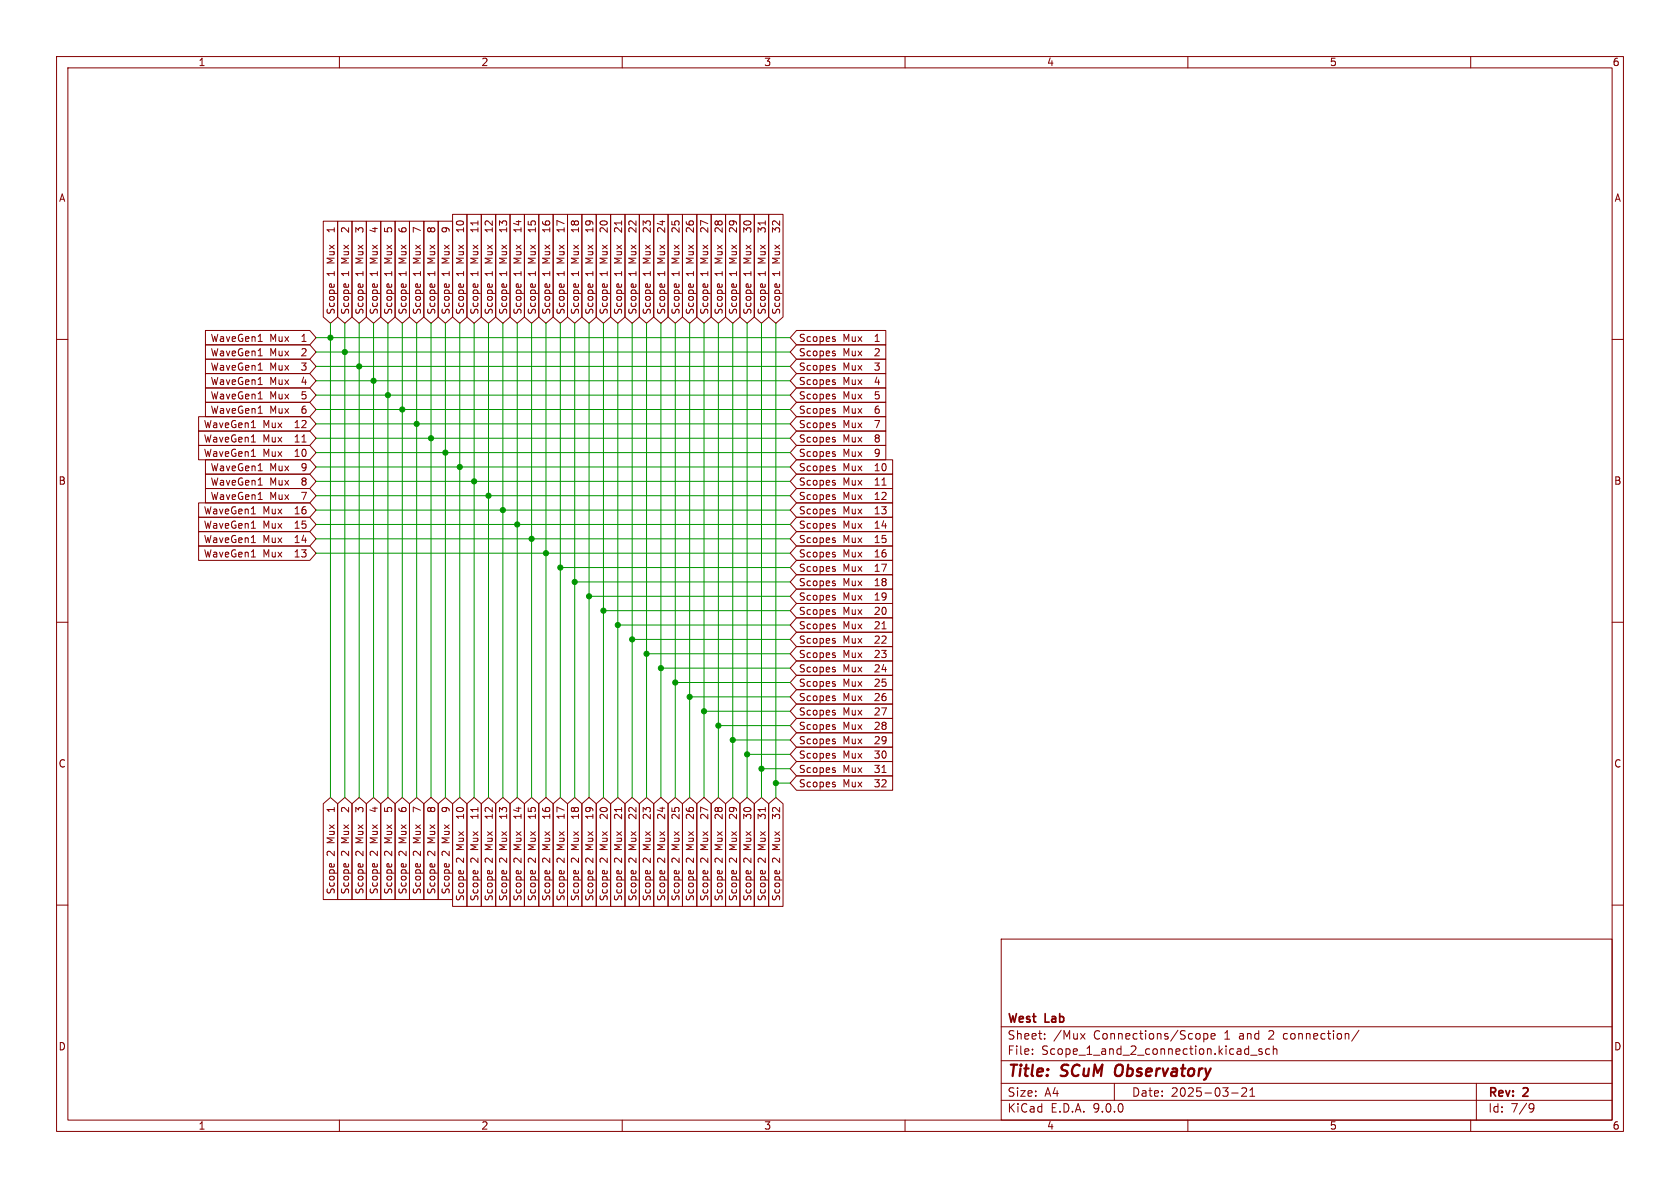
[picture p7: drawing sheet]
<svg xmlns="http://www.w3.org/2000/svg" width="297mm" height="210mm" viewBox="0 0 297 210" stroke-linecap="round" stroke-linejoin="round" font-family="sans-serif">
<g fill="none" stroke="#840000" stroke-width=".18">
<path d="M10 10h277v190h-277zM12 12h273v186h-273zM60 10v2M110 10v2M160 10v2M210 10v2M260 10v2M57.1 39.1h2.6v16.9l-1.3 1.2-1.3-1.2zM59.7 39.1h2.5v16.9l-1.2 1.2-1.3-1.2zM62.2 39.1h2.6v16.9l-1.3 1.2-1.3-1.2zM64.8 39.1h2.5v16.9l-1.3 1.2-1.2-1.2zM67.3 39.1h2.6v16.9l-1.3 1.2-1.3-1.2z"/>
<path d="M69.8 39.1h2.6v16.9l-1.3 1.2-1.3-1.2zM72.4 39.1h2.5v16.9l-1.2 1.2-1.3-1.2zM74.9 39.1h2.6v16.9l-1.3 1.2-1.3-1.2zM77.5 39.1h2.5v16.9l-1.3 1.2-1.2-1.2zM80 37.9h2.6v18.1l-1.3 1.2-1.3-1.2zM82.5 37.9h2.6v18.1l-1.3 1.2-1.3-1.2zM85.1 37.9h2.5v18.1l-1.2 1.2-1.3-1.2zM87.6 37.9h2.6v18.1l-1.3 1.2-1.3-1.2zM90.2 37.9h2.5v18.1l-1.3 1.2-1.2-1.2zM92.7 37.9h2.6v18.1l-1.3 1.2-1.3-1.2zM95.2 37.9h2.6v18.1l-1.3 1.2-1.3-1.2zM97.8 37.9h2.5v18.1l-1.2 1.2-1.3-1.2z"/>
<path d="M100.3 37.9h2.6v18.1l-1.3 1.2-1.3-1.2zM102.9 37.9h2.5v18.1l-1.3 1.2-1.2-1.2zM105.4 37.9h2.6v18.1l-1.3 1.2-1.3-1.2zM107.9 37.9h2.6v18.1l-1.3 1.2-1.3-1.2zM110.5 37.9h2.5v18.1l-1.2 1.2-1.3-1.2zM113 37.9h2.6v18.1l-1.3 1.2-1.3-1.2zM115.6 37.9h2.5v18.1l-1.3 1.2-1.2-1.2zM118.1 37.9h2.6v18.1l-1.3 1.2-1.3-1.2zM120.6 37.9h2.6v18.1l-1.3 1.2-1.3-1.2zM123.2 37.9h2.5v18.1l-1.2 1.2-1.3-1.2zM125.7 37.9h2.6v18.1l-1.3 1.2-1.3-1.2zM128.3 37.9h2.5v18.1l-1.3 1.2-1.2-1.2z"/>
<path d="M130.8 37.9h2.6v18.1l-1.3 1.2-1.3-1.2zM133.3 37.9h2.6v18.1l-1.3 1.2-1.3-1.2zM135.9 37.9h2.5v18.1l-1.2 1.2-1.3-1.2zM36.3 58.4h18.5l1.1 1.3-1.1 1.3h-18.5zM58.1 40.9l.1 .1M59.1 40.3v.7M81 40.9v.1M82 40.3v.7M83.5 40.9l.1 .1M84.5 40.3v.7M86.1 40.9v.1M87 40.3v.7"/>
<path d="M88.6 40.9l.1 .1M89.6 40.3v.7M91.1 40.9l.1 .1M92.1 40.3v.7M93.7 40.9v.1M94.7 40.3v.7M96.2 40.9l.1 .1M97.2 40.3v.7M98.8 40.9v.1M99.7 40.3v.7M101.3 40.9l.1 .1M102.3 40.3v.7"/>
<path d="M103.8 40.9l.1 .1M104.8 40.3v.7M140.8 58.4h15.8v2.6h-15.8l-1.1-1.3zM147.5 59.9l.2 .2-.2 .3M147.5 59.5l.1 .1M10 60h2M35.1 73.7h19.7l1.1 1.2-1.1 1.3h-19.7zM35.1 78.7h19.7l1.1 1.3-1.1 1.3h-19.7zM35.1 76.2h19.7l1.1 1.3-1.1 1.2h-19.7zM36.3 63.5h18.5l1.1 1.3-1.1 1.2h-18.5zM36.3 71.1h18.5l1.1 1.3-1.1 1.3h-18.5zM36.3 66h18.5l1.1 1.3-1.1 1.3h-18.5z"/>
<path d="M36.3 68.6h18.5l1.1 1.3-1.1 1.2h-18.5zM36.3 61h18.5l1.1 1.2-1.1 1.3h-18.5zM44.4 75.6h.8M44.4 78.1h.8M45.6 65.4h.8M45.6 73.1h.8M45.6 68h.8M45.6 60.4h.8M45.6 70.5h.8M45.6 62.9h.8M140.8 73.7h15.8v2.5h-15.8l-1.1-1.3zM140.8 78.7h15.8v2.6h-15.8l-1.1-1.3z"/>
<path d="M140.8 71.1h15.8v2.6h-15.8l-1.1-1.3zM140.8 76.2h15.8v2.5h-15.8l-1.1-1.2zM140.8 63.5h15.8v2.5h-15.8l-1.1-1.2zM140.8 61h15.8v2.5h-15.8l-1.1-1.3zM140.8 68.6h15.8v2.5h-15.8l-1.1-1.2zM140.8 66h15.8v2.6h-15.8l-1.1-1.3zM147.5 62.5l.2 .2-.2 .2M147.5 65l.2 .2-.2 .2M147.5 67.6l.2 .1-.2 .3M147.5 70.1l.2 .2-.2 .2M147.5 72.6l.2 .2-.2 .3M147.5 75.2l.2 .2-.2 .2"/>
<path d="M147.5 77.7l.2 .2-.2 .2M147.5 74.8h.1M147.5 79.8l.1 .1M147.5 72.2l.1 .1M147.5 77.3l.1 .1M147.5 64.6l.1 .1M147.5 62.1h.1M147.5 69.7h.1M147.5 67.1l.1 .1M285 60h2M35.1 94h19.7l1.1 1.3-1.1 1.2h-19.7zM35.1 96.5h19.7l1.1 1.3-1.1 1.3h-19.7z"/>
<path d="M35.1 88.9h19.7l1.1 1.3-1.1 1.2h-19.7zM35.1 91.4h19.7l1.1 1.3-1.1 1.3h-19.7zM36.3 83.8h18.5l1.1 1.3-1.1 1.3h-18.5zM36.3 81.3h18.5l1.1 1.3-1.1 1.2h-18.5zM36.3 86.4h18.5l1.1 1.2-1.1 1.3h-18.5zM44.4 95.9h.8M44.4 98.5h.8M44.4 90.8h.8M44.4 80.7h.8M44.4 93.4h.8M45.6 85.8h.8M45.6 83.2h.8"/>
<path d="M45.6 88.3h.8M140.8 91.4h17v2.6h-17l-1.1-1.3zM140.8 81.3h17v2.5h-17l-1.1-1.2zM140.8 99.1h17v2.5h-17l-1.1-1.3zM140.8 96.5h17v2.6h-17l-1.1-1.3zM140.8 83.8h17v2.6h-17l-1.1-1.3zM140.8 88.9h17v2.5h-17l-1.1-1.2zM140.8 94h17v2.5h-17l-1.1-1.2zM140.8 86.4h17v2.5h-17l-1.1-1.3zM147.5 80.3l.2 .1-.2 .3M147.5 82.8l.2 .2-.2 .2M147.5 85.3l.2 .2-.2 .3"/>
<path d="M147.5 87.9l.2 .2-.2 .2M147.5 90.4l.2 .2-.2 .2M147.5 93l.2 .1-.2 .3M147.5 95.5l.2 .2-.2 .2M147.5 98l.2 .2-.2 .3M147.5 92.5l.1 .1M147.5 82.4h.1M147.5 97.6l.1 .1M147.5 84.9l.1 .1M147.5 90l.1 .1M147.5 95.1h.1M147.5 87.5h.1"/>
<path d="M10 110h2M140.8 111.8h17v2.5h-17l-1.1-1.3zM140.8 106.7h17v2.5h-17l-1.1-1.2zM140.8 109.2h17v2.6h-17l-1.1-1.3zM140.8 114.3h17v2.5h-17l-1.1-1.2zM140.8 119.4h17v2.5h-17l-1.1-1.2zM140.8 116.8h17v2.6h-17l-1.1-1.3zM140.8 101.6h17v2.5h-17l-1.1-1.2zM140.8 104.1h17v2.6h-17l-1.1-1.3zM147.5 100.6l.2 .2-.2 .2M147.5 103.1l.2 .2-.2 .2M147.5 105.7l.2 .1-.2 .3"/>
<path d="M147.5 108.2l.2 .2-.2 .2M147.5 110.7l.2 .2-.2 .3M147.5 113.3l.2 .2-.2 .2M147.5 115.8l.2 .2-.2 .2M147.5 118.4l.2 .1-.2 .3M147.5 112.9h.1M147.5 107.8h.1M147.5 110.3l.1 .1M147.5 115.4l.1 .1M147.5 117.9l.1 .1M147.5 100.2h.1M147.5 102.7l.1 .1"/>
<path d="M147.5 105.2l.1 .1M285 110h2M140.8 137.2h17v2.5h-17l-1.1-1.3zM140.8 121.9h17v2.6h-17l-1.1-1.3zM140.8 127h17v2.5h-17l-1.1-1.2zM140.8 124.5h17v2.5h-17l-1.1-1.3zM140.8 134.6h17v2.6h-17l-1.1-1.3zM140.8 132.1h17v2.5h-17l-1.1-1.2zM140.8 129.5h17v2.6h-17l-1.1-1.3zM147.5 138.7l.2 .2-.2 .2M147.5 120.9l.2 .2-.2 .2M147.5 123.4l.2 .2-.2 .3"/>
<path d="M147.5 126l.2 .2-.2 .2M147.5 128.5l.2 .2-.2 .2M147.5 131.1l.2 .1-.2 .3M147.5 133.6l.2 .2-.2 .2M147.5 136.1l.2 .2-.2 .3M147.5 138.3h.1M147.5 120.5h.1M147.5 123l.1 .1M147.5 128.1l.1 .1M147.5 125.6h.1M147.5 135.7l.1 .1M147.5 133.2h.1"/>
<path d="M147.5 130.6l.1 .1M57.1 142.1l1.3-1.1 1.3 1.1v16.9h-2.6zM58.1 143.3l.1 .2M59.1 142.7v.8M59.7 142.1l1.3-1.1 1.2 1.1v16.9h-2.5zM62.2 142.1l1.3-1.1 1.3 1.1v16.9h-2.6zM64.8 142.1l1.2-1.1 1.3 1.1v16.9h-2.5zM67.3 142.1l1.3-1.1 1.3 1.1v16.9h-2.6zM69.8 142.1l1.3-1.1 1.3 1.1v16.9h-2.6zM72.4 142.1l1.3-1.1 1.2 1.1v16.9h-2.5zM74.9 142.1l1.3-1.1 1.3 1.1v16.9h-2.6zM77.5 142.1l1.2-1.1 1.3 1.1v16.9h-2.5z"/>
<path d="M80 142.1l1.3-1.1 1.3 1.1v18.1h-2.6zM81 144.6v.1M82 144v.7M82.5 142.1l1.3-1.1 1.3 1.1v18.1h-2.6zM83.5 144.6l.1 .1M84.5 144v.7M85.1 142.1l1.3-1.1 1.2 1.1v18.1h-2.5zM86.1 144.6v.1M87 144v.7M87.6 142.1l1.3-1.1 1.3 1.1v18.1h-2.6zM88.6 144.6l.1 .1M89.6 144v.7"/>
<path d="M90.2 142.1l1.2-1.1 1.3 1.1v18.1h-2.5zM91.1 144.6l.1 .1M92.1 144v.7M92.7 142.1l1.3-1.1 1.3 1.1v18.1h-2.6zM93.7 144.6v.1M94.7 144v.7M95.2 142.1l1.3-1.1 1.3 1.1v18.1h-2.6zM96.2 144.6l.1 .1M97.2 144v.7M97.8 142.1l1.3-1.1 1.2 1.1v18.1h-2.5zM98.8 144.6v.1M99.7 144v.7"/>
<path d="M100.3 142.1l1.3-1.1 1.3 1.1v18.1h-2.6zM101.3 144.6l.1 .1M102.3 144v.7M102.9 142.1l1.2-1.1 1.3 1.1v18.1h-2.5zM103.8 144.6l.1 .1M104.8 144v.7M105.4 142.1l1.3-1.1 1.3 1.1v18.1h-2.6zM107.9 142.1l1.3-1.1 1.3 1.1v18.1h-2.6zM110.5 142.1l1.3-1.1 1.2 1.1v18.1h-2.5zM113 142.1l1.3-1.1 1.3 1.1v18.1h-2.6zM115.6 142.1l1.2-1.1 1.3 1.1v18.1h-2.5zM118.1 142.1l1.3-1.1 1.3 1.1v18.1h-2.6z"/>
<path d="M120.6 142.1l1.3-1.1 1.3 1.1v18.1h-2.6zM123.2 142.1l1.3-1.1 1.2 1.1v18.1h-2.5zM125.7 142.1l1.3-1.1 1.3 1.1v18.1h-2.6zM128.3 142.1l1.2-1.1 1.3 1.1v18.1h-2.5zM130.8 142.1l1.3-1.1 1.3 1.1v18.1h-2.6zM133.3 142.1l1.3-1.1 1.3 1.1v18.1h-2.6zM135.9 142.1l1.3-1.1 1.2 1.1v18.1h-2.5zM10 160h2M177 166h108v32h-108zM285 160h2M60 198v2M110 198v2"/>
<path d="M160 198v2M177 194.5h108M177 191.5h108M177 187.5h108M177 181.5h108M182.5 186.3v.1M182.5 185.5v.1M184.7 183.6v.1M184.7 182.8v.1M191 182.7l.8 1M191.8 182.7l-.8 1M197 191.5v3"/>
<path d="M210 198v2M212.1 182.8v.8M212.8 182.7v1.5M212.8 182.8l.4-.1 .3 .3v.4l-.1 .2h-.6M214.1 183.2l.7-.1-.1-.3-.4-.1-.2 .2 .1 .7h.5M217.7 193.2h1.2M219.5 192.4l.6-.1 .2 .1 .1 .3-.9 1.1h.9M221 193.8h.8M221 192.7l.4-.4v1.5M221.1 186.5h1.1M223.1 185.5l-.4-.1-.2 .2 .1 .2 .5 .2v.3h-.6M224.5 185.5l-.5-.1-.3 .3v.4l.2 .2h.6"/>
<path d="M225.1 185.5l.2-.1 .4 .1v.9M225.1 184.9v1.5M240.2 182.1l-1.2 2M260 198v2M261 191.5v6.5M270.6 195.1l.5 .1a.99 .99 0 0 1-.4 1.4h-.2M271.2 195.7l-.3 .3h-.3"/>
</g>
<path d="M197.3 188.5a1.5 1.5 0 0 0 0 1.6" fill="none" stroke="#840000" stroke-width=".4"/>
<g fill="none" stroke="#009600" stroke-width=".18">
<path d="M55.9 59.7h83.8M58.4 57.2v83.8M61 57.2v83.8M63.5 57.2v83.8M66 57.2v83.8M68.6 57.2v83.8M71.1 57.2v83.8M73.7 57.2v83.8M76.2 57.2v83.8M78.7 57.2v83.8M81.3 57.2v83.8M83.8 57.2v83.8"/>
<path d="M86.4 57.2v83.8M88.9 57.2v83.8M91.4 57.2v83.8M94 57.2v83.8M96.5 57.2v83.8M99.1 57.2v83.8M101.6 57.2v83.8M104.1 57.2v83.8M106.7 57.2v83.8M109.2 57.2v83.8M111.8 57.2v83.8M114.3 57.2v83.8"/>
<path d="M116.8 57.2v83.8M119.4 57.2v83.8M121.9 57.2v83.8M124.5 57.2v83.8M127 57.2v83.8M129.5 57.2v83.8M132.1 57.2v83.8M134.6 57.2v83.8M137.2 57.2v83.8M55.9 67.3h83.8M55.9 77.5h83.8M55.9 74.9h83.8"/>
<path d="M55.9 62.2h83.8M55.9 72.4h83.8M55.9 69.9h83.8M55.9 64.8h83.8M55.9 87.6h83.8M55.9 92.7h83.8M55.9 90.2h83.8M55.9 85.1h83.8M55.9 82.6h83.8M55.9 80h83.8M55.9 95.3h83.8M55.9 97.8h83.8"/>
<path d="M99.1 100.3h40.6M101.6 102.9h38.1M104.1 105.4h35.6M106.7 108h33M109.2 110.5h30.5M111.8 113h27.9M114.3 115.6h25.4M116.8 118.1h22.9M119.4 120.7h20.3M121.9 123.2h17.8M124.5 125.7h15.2M127 128.3h12.7"/>
<path d="M129.5 130.8h10.2M132.1 133.4h7.6M134.6 135.9h5.1M137.2 138.4h2.5"/>
</g>
<g fill="#009600" stroke="#009600" stroke-width=".18">
<circle cx="129.5" cy="130.8" r=".46"/>
<circle cx="124.5" cy="125.7" r=".46"/>
<circle cx="137.2" cy="138.4" r=".46"/>
<circle cx="134.6" cy="135.9" r=".46"/>
<circle cx="127" cy="128.3" r=".46"/>
<circle cx="132.1" cy="133.4" r=".46"/>
<circle cx="78.7" cy="80" r=".46"/>
<circle cx="81.3" cy="82.6" r=".46"/>
<circle cx="83.8" cy="85.1" r=".46"/>
<circle cx="76.2" cy="77.5" r=".46"/>
<circle cx="86.4" cy="87.6" r=".46"/>
<circle cx="119.4" cy="120.7" r=".46"/>
<circle cx="121.9" cy="123.2" r=".46"/>
<circle cx="111.8" cy="113" r=".46"/>
<circle cx="114.3" cy="115.6" r=".46"/>
<circle cx="116.8" cy="118.1" r=".46"/>
<circle cx="109.2" cy="110.5" r=".46"/>
<circle cx="101.6" cy="102.9" r=".46"/>
<circle cx="99.1" cy="100.3" r=".46"/>
<circle cx="104.1" cy="105.4" r=".46"/>
<circle cx="106.7" cy="108" r=".46"/>
<circle cx="94" cy="95.3" r=".46"/>
<circle cx="91.4" cy="92.7" r=".46"/>
<circle cx="96.5" cy="97.8" r=".46"/>
<circle cx="88.9" cy="90.2" r=".46"/>
<circle cx="61" cy="62.2" r=".46"/>
<circle cx="71.1" cy="72.4" r=".46"/>
<circle cx="73.7" cy="74.9" r=".46"/>
<circle cx="63.5" cy="64.8" r=".46"/>
<circle cx="68.6" cy="69.9" r=".46"/>
<circle cx="66" cy="67.3" r=".46"/>
<circle cx="58.4" cy="59.7" r=".46"/>
</g>
<g font-size="2.8" fill="#840000">
<text x="178" y="190.9">Title:</text>
<text x="187.7" y="190.9">SCuM</text>
<text x="198" y="190.9">Observatory</text>
</g>
<g font-size="2.1" fill="#840000">
<text x="178" y="184">Sheet:</text>
<text x="178" y="181.2">West</text>
<text x="184.8" y="181.2">Lab</text>
<text x="186.2" y="184">/Mux</text>
<text x="193.4" y="184">Connections/Scope</text>
<text x="216.6" y="184">1</text>
<text x="219.3" y="184">and</text>
<text x="224.7" y="184">2</text>
<text x="227.4" y="184">connection/</text>
<text x="178" y="186.7">File:</text>
<text x="184.1" y="186.7">Scope_1_and_2_connection.kicad_sch</text>
<text x="178" y="196.9">KiCad</text>
<text x="178" y="194.1">Size:</text>
<text x="184.7" y="194.1">A4</text>
<text x="185.7" y="196.9">E.D.A.</text>
<text x="193.3" y="196.9">9.0.0</text>
<text x="200" y="194.1">Date:</text>
<text x="207" y="194.1">2025-03-21</text>
<text x="263" y="194.3">Rev:</text>
<text x="263" y="196.9">Id:</text>
<text x="267.1" y="196.9">7/9</text>
<text x="269.4" y="194.3">2</text>
</g>
<g font-size="1.8" fill="#840000">
<text x="35" y="11.9">1</text>
<text x="85" y="11.9">2</text>
<text x="135" y="11.9">3</text>
<text x="185" y="11.9">4</text>
<text x="235" y="11.9">5</text>
<text x="285" y="11.9">6</text>
<text x="10.3" y="35.9">A</text>
<text x="285.3" y="35.9">A</text>
<text x="59.4" y="40.5" transform="rotate(-90 59.4 40.5)">1</text>
<text x="61.9" y="40.5" transform="rotate(-90 61.9 40.5)">2</text>
<text x="64.5" y="40.5" transform="rotate(-90 64.5 40.5)">3</text>
<text x="67" y="40.5" transform="rotate(-90 67 40.5)">4</text>
<text x="69.5" y="40.5" transform="rotate(-90 69.5 40.5)">5</text>
<text x="72.1" y="40.5" transform="rotate(-90 72.1 40.5)">6</text>
<text x="74.6" y="40.5" transform="rotate(-90 74.6 40.5)">7</text>
<text x="77.2" y="40.5" transform="rotate(-90 77.2 40.5)">8</text>
<text x="79.7" y="40.5" transform="rotate(-90 79.7 40.5)">9</text>
<text x="82.2" y="40.5" transform="rotate(-90 82.2 40.5)">10</text>
<text x="84.8" y="40.5" transform="rotate(-90 84.8 40.5)">11</text>
<text x="87.3" y="40.5" transform="rotate(-90 87.3 40.5)">12</text>
<text x="89.9" y="40.5" transform="rotate(-90 89.9 40.5)">13</text>
<text x="92.4" y="40.5" transform="rotate(-90 92.4 40.5)">14</text>
<text x="94.9" y="40.5" transform="rotate(-90 94.9 40.5)">15</text>
<text x="97.5" y="40.5" transform="rotate(-90 97.5 40.5)">16</text>
<text x="100" y="40.5" transform="rotate(-90 100 40.5)">17</text>
<text x="102.6" y="40.5" transform="rotate(-90 102.6 40.5)">18</text>
<text x="105.1" y="40.5" transform="rotate(-90 105.1 40.5)">19</text>
<text x="107.6" y="40.5" transform="rotate(-90 107.6 40.5)">20</text>
<text x="110.2" y="40.5" transform="rotate(-90 110.2 40.5)">21</text>
<text x="112.7" y="40.5" transform="rotate(-90 112.7 40.5)">22</text>
<text x="115.3" y="40.5" transform="rotate(-90 115.3 40.5)">23</text>
<text x="117.8" y="40.5" transform="rotate(-90 117.8 40.5)">24</text>
<text x="120.3" y="40.5" transform="rotate(-90 120.3 40.5)">25</text>
<text x="122.9" y="40.5" transform="rotate(-90 122.9 40.5)">26</text>
<text x="125.4" y="40.5" transform="rotate(-90 125.4 40.5)">27</text>
<text x="128" y="40.5" transform="rotate(-90 128 40.5)">28</text>
<text x="130.5" y="40.5" transform="rotate(-90 130.5 40.5)">29</text>
<text x="133" y="40.5" transform="rotate(-90 133 40.5)">30</text>
<text x="135.6" y="40.5" transform="rotate(-90 135.6 40.5)">31</text>
<text x="138.1" y="40.5" transform="rotate(-90 138.1 40.5)">32</text>
<text x="59.4" y="46.5" transform="rotate(-90 59.4 46.5)">Mux</text>
<text x="61.9" y="46.5" transform="rotate(-90 61.9 46.5)">Mux</text>
<text x="64.5" y="46.5" transform="rotate(-90 64.5 46.5)">Mux</text>
<text x="67" y="46.5" transform="rotate(-90 67 46.5)">Mux</text>
<text x="69.5" y="46.5" transform="rotate(-90 69.5 46.5)">Mux</text>
<text x="72.1" y="46.5" transform="rotate(-90 72.1 46.5)">Mux</text>
<text x="74.6" y="46.5" transform="rotate(-90 74.6 46.5)">Mux</text>
<text x="77.2" y="46.5" transform="rotate(-90 77.2 46.5)">Mux</text>
<text x="79.7" y="46.5" transform="rotate(-90 79.7 46.5)">Mux</text>
<text x="82.2" y="46.5" transform="rotate(-90 82.2 46.5)">Mux</text>
<text x="84.8" y="46.5" transform="rotate(-90 84.8 46.5)">Mux</text>
<text x="87.3" y="46.5" transform="rotate(-90 87.3 46.5)">Mux</text>
<text x="89.9" y="46.5" transform="rotate(-90 89.9 46.5)">Mux</text>
<text x="92.4" y="46.5" transform="rotate(-90 92.4 46.5)">Mux</text>
<text x="94.9" y="46.5" transform="rotate(-90 94.9 46.5)">Mux</text>
<text x="97.5" y="46.5" transform="rotate(-90 97.5 46.5)">Mux</text>
<text x="100" y="46.5" transform="rotate(-90 100 46.5)">Mux</text>
<text x="102.6" y="46.5" transform="rotate(-90 102.6 46.5)">Mux</text>
<text x="105.1" y="46.5" transform="rotate(-90 105.1 46.5)">Mux</text>
<text x="107.6" y="46.5" transform="rotate(-90 107.6 46.5)">Mux</text>
<text x="110.2" y="46.5" transform="rotate(-90 110.2 46.5)">Mux</text>
<text x="112.7" y="46.5" transform="rotate(-90 112.7 46.5)">Mux</text>
<text x="115.3" y="46.5" transform="rotate(-90 115.3 46.5)">Mux</text>
<text x="117.8" y="46.5" transform="rotate(-90 117.8 46.5)">Mux</text>
<text x="120.3" y="46.5" transform="rotate(-90 120.3 46.5)">Mux</text>
<text x="122.9" y="46.5" transform="rotate(-90 122.9 46.5)">Mux</text>
<text x="125.4" y="46.5" transform="rotate(-90 125.4 46.5)">Mux</text>
<text x="128" y="46.5" transform="rotate(-90 128 46.5)">Mux</text>
<text x="130.5" y="46.5" transform="rotate(-90 130.5 46.5)">Mux</text>
<text x="133" y="46.5" transform="rotate(-90 133 46.5)">Mux</text>
<text x="135.6" y="46.5" transform="rotate(-90 135.6 46.5)">Mux</text>
<text x="138.1" y="46.5" transform="rotate(-90 138.1 46.5)">Mux</text>
<text x="59.4" y="48.9" transform="rotate(-90 59.4 48.9)">1</text>
<text x="61.9" y="48.9" transform="rotate(-90 61.9 48.9)">1</text>
<text x="64.5" y="48.9" transform="rotate(-90 64.5 48.9)">1</text>
<text x="67" y="48.9" transform="rotate(-90 67 48.9)">1</text>
<text x="69.5" y="48.9" transform="rotate(-90 69.5 48.9)">1</text>
<text x="72.1" y="48.9" transform="rotate(-90 72.1 48.9)">1</text>
<text x="74.6" y="48.9" transform="rotate(-90 74.6 48.9)">1</text>
<text x="77.2" y="48.9" transform="rotate(-90 77.2 48.9)">1</text>
<text x="79.7" y="48.9" transform="rotate(-90 79.7 48.9)">1</text>
<text x="82.2" y="48.9" transform="rotate(-90 82.2 48.9)">1</text>
<text x="84.8" y="48.9" transform="rotate(-90 84.8 48.9)">1</text>
<text x="87.3" y="48.9" transform="rotate(-90 87.3 48.9)">1</text>
<text x="89.9" y="48.9" transform="rotate(-90 89.9 48.9)">1</text>
<text x="92.4" y="48.9" transform="rotate(-90 92.4 48.9)">1</text>
<text x="94.9" y="48.9" transform="rotate(-90 94.9 48.9)">1</text>
<text x="97.5" y="48.9" transform="rotate(-90 97.5 48.9)">1</text>
<text x="100" y="48.9" transform="rotate(-90 100 48.9)">1</text>
<text x="102.6" y="48.9" transform="rotate(-90 102.6 48.9)">1</text>
<text x="105.1" y="48.9" transform="rotate(-90 105.1 48.9)">1</text>
<text x="107.6" y="48.9" transform="rotate(-90 107.6 48.9)">1</text>
<text x="110.2" y="48.9" transform="rotate(-90 110.2 48.9)">1</text>
<text x="112.7" y="48.9" transform="rotate(-90 112.7 48.9)">1</text>
<text x="115.3" y="48.9" transform="rotate(-90 115.3 48.9)">1</text>
<text x="117.8" y="48.9" transform="rotate(-90 117.8 48.9)">1</text>
<text x="120.3" y="48.9" transform="rotate(-90 120.3 48.9)">1</text>
<text x="122.9" y="48.9" transform="rotate(-90 122.9 48.9)">1</text>
<text x="125.4" y="48.9" transform="rotate(-90 125.4 48.9)">1</text>
<text x="128" y="48.9" transform="rotate(-90 128 48.9)">1</text>
<text x="130.5" y="48.9" transform="rotate(-90 130.5 48.9)">1</text>
<text x="133" y="48.9" transform="rotate(-90 133 48.9)">1</text>
<text x="135.6" y="48.9" transform="rotate(-90 135.6 48.9)">1</text>
<text x="138.1" y="48.9" transform="rotate(-90 138.1 48.9)">1</text>
<text x="59.4" y="55.7" transform="rotate(-90 59.4 55.7)">Scope</text>
<text x="61.9" y="55.7" transform="rotate(-90 61.9 55.7)">Scope</text>
<text x="64.5" y="55.7" transform="rotate(-90 64.5 55.7)">Scope</text>
<text x="67" y="55.7" transform="rotate(-90 67 55.7)">Scope</text>
<text x="69.5" y="55.7" transform="rotate(-90 69.5 55.7)">Scope</text>
<text x="72.1" y="55.7" transform="rotate(-90 72.1 55.7)">Scope</text>
<text x="74.6" y="55.7" transform="rotate(-90 74.6 55.7)">Scope</text>
<text x="77.2" y="55.7" transform="rotate(-90 77.2 55.7)">Scope</text>
<text x="79.7" y="55.7" transform="rotate(-90 79.7 55.7)">Scope</text>
<text x="82.2" y="55.7" transform="rotate(-90 82.2 55.7)">Scope</text>
<text x="84.8" y="55.7" transform="rotate(-90 84.8 55.7)">Scope</text>
<text x="87.3" y="55.7" transform="rotate(-90 87.3 55.7)">Scope</text>
<text x="89.9" y="55.7" transform="rotate(-90 89.9 55.7)">Scope</text>
<text x="92.4" y="55.7" transform="rotate(-90 92.4 55.7)">Scope</text>
<text x="94.9" y="55.7" transform="rotate(-90 94.9 55.7)">Scope</text>
<text x="97.5" y="55.7" transform="rotate(-90 97.5 55.7)">Scope</text>
<text x="100" y="55.7" transform="rotate(-90 100 55.7)">Scope</text>
<text x="102.6" y="55.7" transform="rotate(-90 102.6 55.7)">Scope</text>
<text x="105.1" y="55.7" transform="rotate(-90 105.1 55.7)">Scope</text>
<text x="107.6" y="55.7" transform="rotate(-90 107.6 55.7)">Scope</text>
<text x="110.2" y="55.7" transform="rotate(-90 110.2 55.7)">Scope</text>
<text x="112.7" y="55.7" transform="rotate(-90 112.7 55.7)">Scope</text>
<text x="115.3" y="55.7" transform="rotate(-90 115.3 55.7)">Scope</text>
<text x="117.8" y="55.7" transform="rotate(-90 117.8 55.7)">Scope</text>
<text x="120.3" y="55.7" transform="rotate(-90 120.3 55.7)">Scope</text>
<text x="122.9" y="55.7" transform="rotate(-90 122.9 55.7)">Scope</text>
<text x="125.4" y="55.7" transform="rotate(-90 125.4 55.7)">Scope</text>
<text x="128" y="55.7" transform="rotate(-90 128 55.7)">Scope</text>
<text x="130.5" y="55.7" transform="rotate(-90 130.5 55.7)">Scope</text>
<text x="133" y="55.7" transform="rotate(-90 133 55.7)">Scope</text>
<text x="135.6" y="55.7" transform="rotate(-90 135.6 55.7)">Scope</text>
<text x="138.1" y="55.7" transform="rotate(-90 138.1 55.7)">Scope</text>
<text x="37.1" y="65.7">WaveGen1</text>
<text x="37.1" y="60.6">WaveGen1</text>
<text x="37.1" y="63.2">WaveGen1</text>
<text x="47.7" y="65.7">Mux</text>
<text x="47.7" y="60.6">Mux</text>
<text x="47.7" y="63.2">Mux</text>
<text x="53.6" y="65.7">3</text>
<text x="53.6" y="60.6">1</text>
<text x="53.6" y="63.2">2</text>
<text x="141.1" y="65.7">Scopes</text>
<text x="141.1" y="63.2">Scopes</text>
<text x="141.1" y="60.6">Scopes</text>
<text x="149" y="65.7">Mux</text>
<text x="149" y="63.2">Mux</text>
<text x="149" y="60.6">Mux</text>
<text x="155" y="65.7">3</text>
<text x="155" y="63.2">2</text>
<text x="155" y="60.6">1</text>
<text x="37.1" y="68.3">WaveGen1</text>
<text x="37.1" y="70.8">WaveGen1</text>
<text x="47.7" y="68.3">Mux</text>
<text x="47.7" y="70.8">Mux</text>
<text x="53.6" y="68.3">4</text>
<text x="53.6" y="70.8">5</text>
<text x="141.1" y="70.8">Scopes</text>
<text x="141.1" y="68.3">Scopes</text>
<text x="149" y="70.8">Mux</text>
<text x="149" y="68.3">Mux</text>
<text x="155" y="70.8">5</text>
<text x="155" y="68.3">4</text>
<text x="35.9" y="75.9">WaveGen1</text>
<text x="37.1" y="73.3">WaveGen1</text>
<text x="46.5" y="75.9">Mux</text>
<text x="47.7" y="73.3">Mux</text>
<text x="52.4" y="75.9">12</text>
<text x="53.6" y="73.3">6</text>
<text x="141.1" y="75.9">Scopes</text>
<text x="141.1" y="73.3">Scopes</text>
<text x="149" y="75.9">Mux</text>
<text x="149" y="73.3">Mux</text>
<text x="155" y="75.9">7</text>
<text x="155" y="73.3">6</text>
<text x="35.9" y="81">WaveGen1</text>
<text x="35.9" y="78.4">WaveGen1</text>
<text x="37.1" y="83.5">WaveGen1</text>
<text x="46.5" y="81">Mux</text>
<text x="46.5" y="78.4">Mux</text>
<text x="47.7" y="83.5">Mux</text>
<text x="52.4" y="81">10</text>
<text x="52.4" y="78.4">11</text>
<text x="53.6" y="83.5">9</text>
<text x="141.1" y="83.5">Scopes</text>
<text x="141.1" y="81">Scopes</text>
<text x="141.1" y="78.4">Scopes</text>
<text x="149" y="83.5">Mux</text>
<text x="149" y="81">Mux</text>
<text x="149" y="78.4">Mux</text>
<text x="155" y="83.5">10</text>
<text x="155" y="81">9</text>
<text x="155" y="78.4">8</text>
<text x="10.3" y="85.9">B</text>
<text x="37.1" y="86">WaveGen1</text>
<text x="37.1" y="88.6">WaveGen1</text>
<text x="47.7" y="86">Mux</text>
<text x="47.7" y="88.6">Mux</text>
<text x="53.6" y="86">8</text>
<text x="53.6" y="88.6">7</text>
<text x="141.1" y="86">Scopes</text>
<text x="141.1" y="88.6">Scopes</text>
<text x="149" y="86">Mux</text>
<text x="149" y="88.6">Mux</text>
<text x="155" y="86">11</text>
<text x="155" y="88.6">12</text>
<text x="285.3" y="85.9">B</text>
<text x="35.9" y="91.1">WaveGen1</text>
<text x="35.9" y="93.7">WaveGen1</text>
<text x="46.5" y="91.1">Mux</text>
<text x="46.5" y="93.7">Mux</text>
<text x="52.4" y="91.1">16</text>
<text x="52.4" y="93.7">15</text>
<text x="141.1" y="93.7">Scopes</text>
<text x="141.1" y="91.1">Scopes</text>
<text x="149" y="93.7">Mux</text>
<text x="149" y="91.1">Mux</text>
<text x="155" y="93.7">14</text>
<text x="155" y="91.1">13</text>
<text x="35.9" y="96.2">WaveGen1</text>
<text x="35.9" y="98.7">WaveGen1</text>
<text x="46.5" y="96.2">Mux</text>
<text x="46.5" y="98.7">Mux</text>
<text x="52.4" y="96.2">14</text>
<text x="52.4" y="98.7">13</text>
<text x="141.1" y="101.3">Scopes</text>
<text x="141.1" y="98.7">Scopes</text>
<text x="141.1" y="96.2">Scopes</text>
<text x="149" y="101.3">Mux</text>
<text x="149" y="98.7">Mux</text>
<text x="149" y="96.2">Mux</text>
<text x="155" y="101.3">17</text>
<text x="155" y="98.7">16</text>
<text x="155" y="96.2">15</text>
<text x="141.1" y="103.8">Scopes</text>
<text x="141.1" y="106.4">Scopes</text>
<text x="149" y="103.8">Mux</text>
<text x="149" y="106.4">Mux</text>
<text x="155" y="103.8">18</text>
<text x="155" y="106.4">19</text>
<text x="141.1" y="114">Scopes</text>
<text x="141.1" y="108.9">Scopes</text>
<text x="141.1" y="111.4">Scopes</text>
<text x="149" y="114">Mux</text>
<text x="149" y="108.9">Mux</text>
<text x="149" y="111.4">Mux</text>
<text x="155" y="114">22</text>
<text x="155" y="108.9">20</text>
<text x="155" y="111.4">21</text>
<text x="141.1" y="116.5">Scopes</text>
<text x="141.1" y="119.1">Scopes</text>
<text x="149" y="116.5">Mux</text>
<text x="149" y="119.1">Mux</text>
<text x="155" y="116.5">23</text>
<text x="155" y="119.1">24</text>
<text x="141.1" y="121.6">Scopes</text>
<text x="141.1" y="124.1">Scopes</text>
<text x="149" y="121.6">Mux</text>
<text x="149" y="124.1">Mux</text>
<text x="155" y="121.6">25</text>
<text x="155" y="124.1">26</text>
<text x="141.1" y="129.2">Scopes</text>
<text x="141.1" y="126.7">Scopes</text>
<text x="141.1" y="131.8">Scopes</text>
<text x="149" y="129.2">Mux</text>
<text x="149" y="126.7">Mux</text>
<text x="149" y="131.8">Mux</text>
<text x="155" y="129.2">28</text>
<text x="155" y="126.7">27</text>
<text x="155" y="131.8">29</text>
<text x="10.3" y="135.9">C</text>
<text x="141.1" y="136.8">Scopes</text>
<text x="141.1" y="134.3">Scopes</text>
<text x="149" y="136.8">Mux</text>
<text x="149" y="134.3">Mux</text>
<text x="155" y="136.8">31</text>
<text x="155" y="134.3">30</text>
<text x="285.3" y="135.9">C</text>
<text x="59.4" y="143" transform="rotate(-90 59.4 143)">1</text>
<text x="61.9" y="143" transform="rotate(-90 61.9 143)">2</text>
<text x="64.5" y="143" transform="rotate(-90 64.5 143)">3</text>
<text x="67" y="143" transform="rotate(-90 67 143)">4</text>
<text x="69.5" y="143" transform="rotate(-90 69.5 143)">5</text>
<text x="72.1" y="143" transform="rotate(-90 72.1 143)">6</text>
<text x="74.6" y="143" transform="rotate(-90 74.6 143)">7</text>
<text x="77.2" y="143" transform="rotate(-90 77.2 143)">8</text>
<text x="79.7" y="143" transform="rotate(-90 79.7 143)">9</text>
<text x="141.1" y="139.4">Scopes</text>
<text x="149" y="139.4">Mux</text>
<text x="155" y="139.4">32</text>
<text x="59.4" y="149" transform="rotate(-90 59.4 149)">Mux</text>
<text x="61.9" y="149" transform="rotate(-90 61.9 149)">Mux</text>
<text x="64.5" y="149" transform="rotate(-90 64.5 149)">Mux</text>
<text x="67" y="149" transform="rotate(-90 67 149)">Mux</text>
<text x="69.5" y="149" transform="rotate(-90 69.5 149)">Mux</text>
<text x="72.1" y="149" transform="rotate(-90 72.1 149)">Mux</text>
<text x="74.6" y="149" transform="rotate(-90 74.6 149)">Mux</text>
<text x="77.2" y="149" transform="rotate(-90 77.2 149)">Mux</text>
<text x="79.7" y="149" transform="rotate(-90 79.7 149)">Mux</text>
<text x="82.2" y="144.2" transform="rotate(-90 82.2 144.2)">10</text>
<text x="84.8" y="144.2" transform="rotate(-90 84.8 144.2)">11</text>
<text x="87.3" y="144.2" transform="rotate(-90 87.3 144.2)">12</text>
<text x="89.9" y="144.2" transform="rotate(-90 89.9 144.2)">13</text>
<text x="92.4" y="144.2" transform="rotate(-90 92.4 144.2)">14</text>
<text x="94.9" y="144.2" transform="rotate(-90 94.9 144.2)">15</text>
<text x="97.5" y="144.2" transform="rotate(-90 97.5 144.2)">16</text>
<text x="100" y="144.2" transform="rotate(-90 100 144.2)">17</text>
<text x="102.6" y="144.2" transform="rotate(-90 102.6 144.2)">18</text>
<text x="105.1" y="144.2" transform="rotate(-90 105.1 144.2)">19</text>
<text x="107.6" y="144.2" transform="rotate(-90 107.6 144.2)">20</text>
<text x="110.2" y="144.2" transform="rotate(-90 110.2 144.2)">21</text>
<text x="112.7" y="144.2" transform="rotate(-90 112.7 144.2)">22</text>
<text x="115.3" y="144.2" transform="rotate(-90 115.3 144.2)">23</text>
<text x="117.8" y="144.2" transform="rotate(-90 117.8 144.2)">24</text>
<text x="120.3" y="144.2" transform="rotate(-90 120.3 144.2)">25</text>
<text x="122.9" y="144.2" transform="rotate(-90 122.9 144.2)">26</text>
<text x="125.4" y="144.2" transform="rotate(-90 125.4 144.2)">27</text>
<text x="128" y="144.2" transform="rotate(-90 128 144.2)">28</text>
<text x="130.5" y="144.2" transform="rotate(-90 130.5 144.2)">29</text>
<text x="133" y="144.2" transform="rotate(-90 133 144.2)">30</text>
<text x="135.6" y="144.2" transform="rotate(-90 135.6 144.2)">31</text>
<text x="138.1" y="144.2" transform="rotate(-90 138.1 144.2)">32</text>
<text x="59.4" y="151.3" transform="rotate(-90 59.4 151.3)">2</text>
<text x="61.9" y="151.3" transform="rotate(-90 61.9 151.3)">2</text>
<text x="64.5" y="151.3" transform="rotate(-90 64.5 151.3)">2</text>
<text x="67" y="151.3" transform="rotate(-90 67 151.3)">2</text>
<text x="69.5" y="151.3" transform="rotate(-90 69.5 151.3)">2</text>
<text x="72.1" y="151.3" transform="rotate(-90 72.1 151.3)">2</text>
<text x="74.6" y="151.3" transform="rotate(-90 74.6 151.3)">2</text>
<text x="77.2" y="151.3" transform="rotate(-90 77.2 151.3)">2</text>
<text x="79.7" y="151.3" transform="rotate(-90 79.7 151.3)">2</text>
<text x="82.2" y="152.6" transform="rotate(-90 82.2 152.6)">2</text>
<text x="82.2" y="150.2" transform="rotate(-90 82.2 150.2)">Mux</text>
<text x="84.8" y="152.6" transform="rotate(-90 84.8 152.6)">2</text>
<text x="84.8" y="150.2" transform="rotate(-90 84.8 150.2)">Mux</text>
<text x="87.3" y="152.6" transform="rotate(-90 87.3 152.6)">2</text>
<text x="87.3" y="150.2" transform="rotate(-90 87.3 150.2)">Mux</text>
<text x="89.9" y="152.6" transform="rotate(-90 89.9 152.6)">2</text>
<text x="89.9" y="150.2" transform="rotate(-90 89.9 150.2)">Mux</text>
<text x="92.4" y="152.6" transform="rotate(-90 92.4 152.6)">2</text>
<text x="92.4" y="150.2" transform="rotate(-90 92.4 150.2)">Mux</text>
<text x="94.9" y="152.6" transform="rotate(-90 94.9 152.6)">2</text>
<text x="94.9" y="150.2" transform="rotate(-90 94.9 150.2)">Mux</text>
<text x="97.5" y="152.6" transform="rotate(-90 97.5 152.6)">2</text>
<text x="97.5" y="150.2" transform="rotate(-90 97.5 150.2)">Mux</text>
<text x="100" y="152.6" transform="rotate(-90 100 152.6)">2</text>
<text x="100" y="150.2" transform="rotate(-90 100 150.2)">Mux</text>
<text x="102.6" y="152.6" transform="rotate(-90 102.6 152.6)">2</text>
<text x="102.6" y="150.2" transform="rotate(-90 102.6 150.2)">Mux</text>
<text x="105.1" y="152.6" transform="rotate(-90 105.1 152.6)">2</text>
<text x="105.1" y="150.2" transform="rotate(-90 105.1 150.2)">Mux</text>
<text x="107.6" y="152.6" transform="rotate(-90 107.6 152.6)">2</text>
<text x="107.6" y="150.2" transform="rotate(-90 107.6 150.2)">Mux</text>
<text x="110.2" y="152.6" transform="rotate(-90 110.2 152.6)">2</text>
<text x="110.2" y="150.2" transform="rotate(-90 110.2 150.2)">Mux</text>
<text x="112.7" y="152.6" transform="rotate(-90 112.7 152.6)">2</text>
<text x="112.7" y="150.2" transform="rotate(-90 112.7 150.2)">Mux</text>
<text x="115.3" y="152.6" transform="rotate(-90 115.3 152.6)">2</text>
<text x="115.3" y="150.2" transform="rotate(-90 115.3 150.2)">Mux</text>
<text x="117.8" y="152.6" transform="rotate(-90 117.8 152.6)">2</text>
<text x="117.8" y="150.2" transform="rotate(-90 117.8 150.2)">Mux</text>
<text x="120.3" y="152.6" transform="rotate(-90 120.3 152.6)">2</text>
<text x="120.3" y="150.2" transform="rotate(-90 120.3 150.2)">Mux</text>
<text x="122.9" y="152.6" transform="rotate(-90 122.9 152.6)">2</text>
<text x="122.9" y="150.2" transform="rotate(-90 122.9 150.2)">Mux</text>
<text x="125.4" y="152.6" transform="rotate(-90 125.4 152.6)">2</text>
<text x="125.4" y="150.2" transform="rotate(-90 125.4 150.2)">Mux</text>
<text x="128" y="152.6" transform="rotate(-90 128 152.6)">2</text>
<text x="128" y="150.2" transform="rotate(-90 128 150.2)">Mux</text>
<text x="130.5" y="152.6" transform="rotate(-90 130.5 152.6)">2</text>
<text x="130.5" y="150.2" transform="rotate(-90 130.5 150.2)">Mux</text>
<text x="133" y="152.6" transform="rotate(-90 133 152.6)">2</text>
<text x="133" y="150.2" transform="rotate(-90 133 150.2)">Mux</text>
<text x="135.6" y="152.6" transform="rotate(-90 135.6 152.6)">2</text>
<text x="135.6" y="150.2" transform="rotate(-90 135.6 150.2)">Mux</text>
<text x="138.1" y="152.6" transform="rotate(-90 138.1 152.6)">2</text>
<text x="138.1" y="150.2" transform="rotate(-90 138.1 150.2)">Mux</text>
<text x="59.4" y="158.2" transform="rotate(-90 59.4 158.2)">Scope</text>
<text x="61.9" y="158.2" transform="rotate(-90 61.9 158.2)">Scope</text>
<text x="64.5" y="158.2" transform="rotate(-90 64.5 158.2)">Scope</text>
<text x="67" y="158.2" transform="rotate(-90 67 158.2)">Scope</text>
<text x="69.5" y="158.2" transform="rotate(-90 69.5 158.2)">Scope</text>
<text x="72.1" y="158.2" transform="rotate(-90 72.1 158.2)">Scope</text>
<text x="74.6" y="158.2" transform="rotate(-90 74.6 158.2)">Scope</text>
<text x="77.2" y="158.2" transform="rotate(-90 77.2 158.2)">Scope</text>
<text x="79.7" y="158.2" transform="rotate(-90 79.7 158.2)">Scope</text>
<text x="82.2" y="159.4" transform="rotate(-90 82.2 159.4)">Scope</text>
<text x="84.8" y="159.4" transform="rotate(-90 84.8 159.4)">Scope</text>
<text x="87.3" y="159.4" transform="rotate(-90 87.3 159.4)">Scope</text>
<text x="89.9" y="159.4" transform="rotate(-90 89.9 159.4)">Scope</text>
<text x="92.4" y="159.4" transform="rotate(-90 92.4 159.4)">Scope</text>
<text x="94.9" y="159.4" transform="rotate(-90 94.9 159.4)">Scope</text>
<text x="97.5" y="159.4" transform="rotate(-90 97.5 159.4)">Scope</text>
<text x="100" y="159.4" transform="rotate(-90 100 159.4)">Scope</text>
<text x="102.6" y="159.4" transform="rotate(-90 102.6 159.4)">Scope</text>
<text x="105.1" y="159.4" transform="rotate(-90 105.1 159.4)">Scope</text>
<text x="107.6" y="159.4" transform="rotate(-90 107.6 159.4)">Scope</text>
<text x="110.2" y="159.4" transform="rotate(-90 110.2 159.4)">Scope</text>
<text x="112.7" y="159.4" transform="rotate(-90 112.7 159.4)">Scope</text>
<text x="115.3" y="159.4" transform="rotate(-90 115.3 159.4)">Scope</text>
<text x="117.8" y="159.4" transform="rotate(-90 117.8 159.4)">Scope</text>
<text x="120.3" y="159.4" transform="rotate(-90 120.3 159.4)">Scope</text>
<text x="122.9" y="159.4" transform="rotate(-90 122.9 159.4)">Scope</text>
<text x="125.4" y="159.4" transform="rotate(-90 125.4 159.4)">Scope</text>
<text x="128" y="159.4" transform="rotate(-90 128 159.4)">Scope</text>
<text x="130.5" y="159.4" transform="rotate(-90 130.5 159.4)">Scope</text>
<text x="133" y="159.4" transform="rotate(-90 133 159.4)">Scope</text>
<text x="135.6" y="159.4" transform="rotate(-90 135.6 159.4)">Scope</text>
<text x="138.1" y="159.4" transform="rotate(-90 138.1 159.4)">Scope</text>
<text x="10.3" y="185.9">D</text>
<text x="285.3" y="185.9">D</text>
<text x="35" y="199.9">1</text>
<text x="85" y="199.9">2</text>
<text x="135" y="199.9">3</text>
<text x="185" y="199.9">4</text>
<text x="235" y="199.9">5</text>
<text x="285" y="199.9">6</text>
</g>
</svg>
